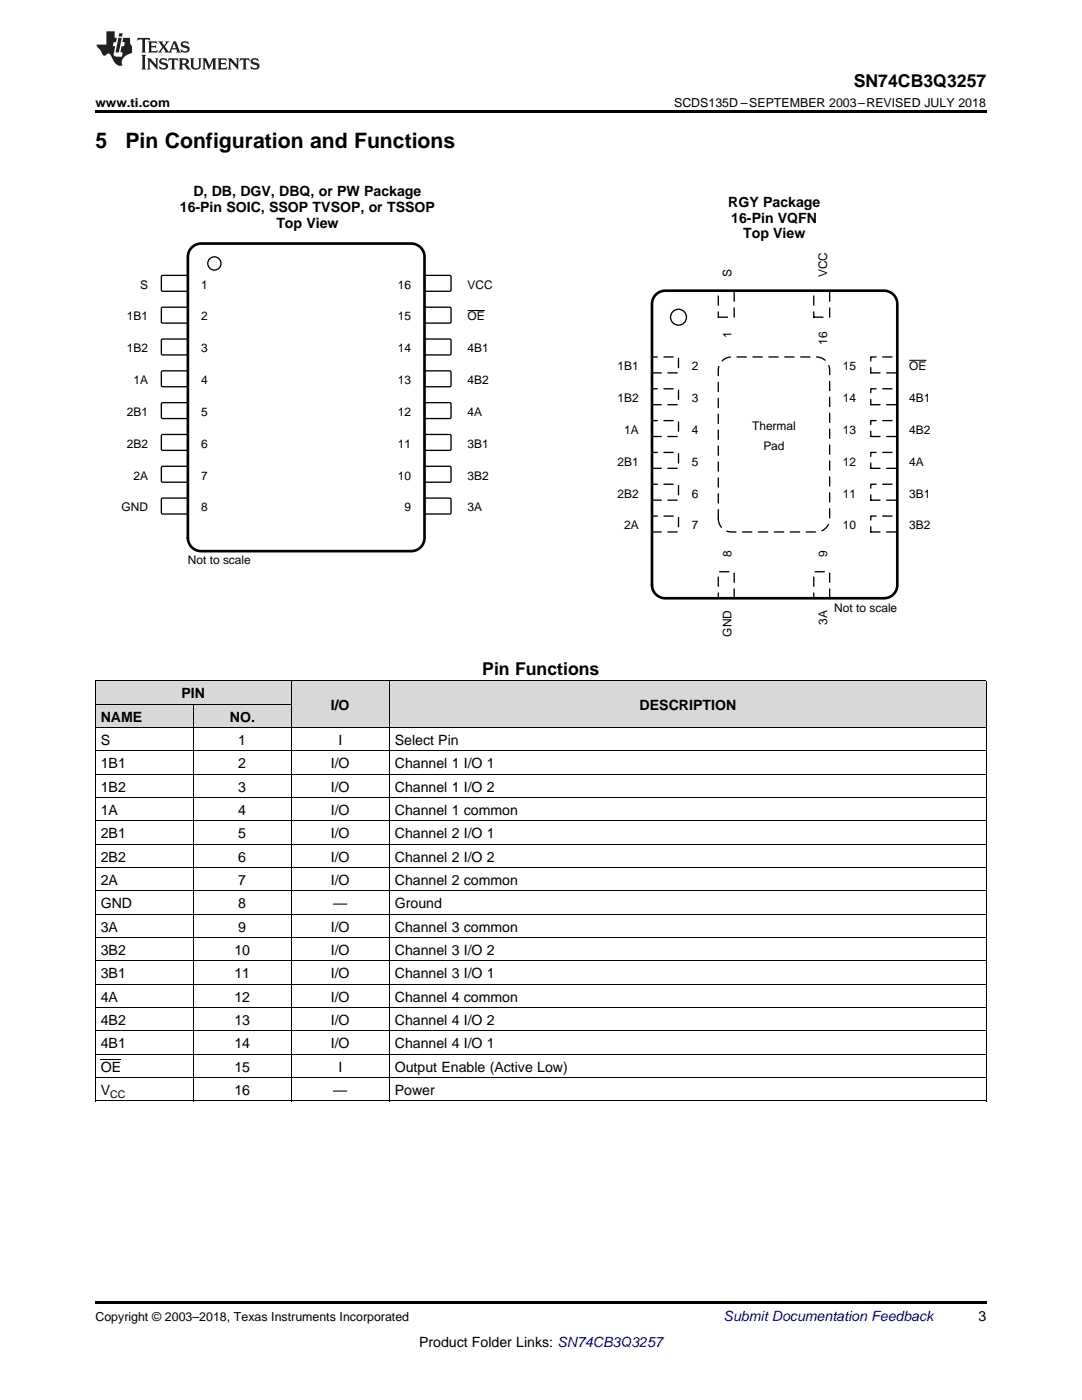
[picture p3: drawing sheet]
<svg xmlns="http://www.w3.org/2000/svg" width="216mm" height="279mm" viewBox="0 0 216 279" stroke-linecap="round" stroke-linejoin="round" font-family="sans-serif">
<g fill="#d8d8d8">
<path d="M58.1 136h19.6v9.3h-19.6z"/>
<path d="M77.7 136h119.1v9.3h-119.1z"/>
<path d="M19 140.6h19.6v4.7h-19.6z"/>
<path d="M38.6 140.6h19.5v4.7h-19.5z"/>
<path d="M19 136h19.6v4.6h-19.6z"/>
<path d="M38.6 136h19.5v4.6h-19.5z"/>
</g>
<path d="M19 219.7l.2 .1zM58 219.7l.1 .1zM77.6 219.7l.1 .1zM196.7 219.7l.1 .1zM19 259.7h177.8v.5h-177.8z" fill="#000"/>
<g fill="none" stroke="#000" stroke-width=".2">
<path d="M19 135.9h177.8M19.1 135.9v83.9M58.1 135.9v83.9M77.7 135.9v83.9M196.8 135.9v83.9M19 159.2h177.8M19 154.5h177.8M19 149.9h177.8M19 145.2h177.8M19 140.6h39.1M38.5 140.6v79.2M19 177.8h177.8"/>
<path d="M19 173.2h177.8M19 168.5h177.8M19 163.8h177.8M19 196.4h177.8M19 191.8h177.8M19 187.1h177.8M19 182.5h177.8M19 219.7h177.8M19 215.1h177.8M19 210.4h177.8M19 205.8h177.8M19 201.1h177.8"/>
</g>
<path d="M143.3 103.5a2.65 2.65 0 0 0 2.7 2.7h16.9a2.65 2.65 0 0 0 2.7-2.7v-29.6a2.65 2.65 0 0 0-2.7-2.7h-16.9a2.65 2.65 0 0 0-2.7 2.7v29.6" fill="none" stroke="#000" stroke-width=".26" stroke-dasharray="1.9 1.3"/>
<path d="M130.1 71.2h5.3v3.2h-5.3z" fill-rule="evenodd" fill="#fff"/>
<path d="M130.1 71.2h5.3v3.2h-5.3z" fill="none" stroke="#000" stroke-width=".26" stroke-dasharray="1.9 1.3"/>
<path d="M130.1 77.6h5.3v3.2h-5.3z" fill-rule="evenodd" fill="#fff"/>
<path d="M130.1 77.6h5.3v3.2h-5.3z" fill="none" stroke="#000" stroke-width=".26" stroke-dasharray="1.9 1.3"/>
<path d="M130.1 83.9h5.3v3.2h-5.3z" fill-rule="evenodd" fill="#fff"/>
<path d="M130.1 83.9h5.3v3.2h-5.3z" fill="none" stroke="#000" stroke-width=".26" stroke-dasharray="1.9 1.3"/>
<path d="M130.1 90.3h5.3v3.2h-5.3z" fill-rule="evenodd" fill="#fff"/>
<path d="M130.1 90.3h5.3v3.2h-5.3z" fill="none" stroke="#000" stroke-width=".26" stroke-dasharray="1.9 1.3"/>
<path d="M130.1 96.6h5.3v3.2h-5.3z" fill-rule="evenodd" fill="#fff"/>
<path d="M130.1 96.6h5.3v3.2h-5.3z" fill="none" stroke="#000" stroke-width=".26" stroke-dasharray="1.9 1.3"/>
<path d="M130.1 103h5.3v3.2h-5.3z" fill-rule="evenodd" fill="#fff"/>
<path d="M130.1 103h5.3v3.2h-5.3z" fill="none" stroke="#000" stroke-width=".26" stroke-dasharray="1.9 1.3"/>
<path d="M143.3 114.1h3.2v5.3h-3.2z" fill-rule="evenodd" fill="#fff"/>
<path d="M143.3 114.1h3.2v5.3h-3.2z" fill="none" stroke="#000" stroke-width=".26" stroke-dasharray="1.9 1.3"/>
<path d="M162.4 114.1h3.2v5.3h-3.2z" fill-rule="evenodd" fill="#fff"/>
<path d="M162.4 114.1h3.2v5.3h-3.2z" fill="none" stroke="#000" stroke-width=".26" stroke-dasharray="1.9 1.3"/>
<path d="M173.8 103h5.2v3.2h-5.2z" fill-rule="evenodd" fill="#fff"/>
<path d="M173.8 103h5.2v3.2h-5.2z" fill="none" stroke="#000" stroke-width=".26" stroke-dasharray="1.9 1.3"/>
<path d="M173.8 96.6h5.2v3.2h-5.2z" fill-rule="evenodd" fill="#fff"/>
<path d="M173.8 96.6h5.2v3.2h-5.2z" fill="none" stroke="#000" stroke-width=".26" stroke-dasharray="1.9 1.3"/>
<path d="M173.8 90.3h5.2v3.2h-5.2z" fill-rule="evenodd" fill="#fff"/>
<path d="M173.8 90.3h5.2v3.2h-5.2z" fill="none" stroke="#000" stroke-width=".26" stroke-dasharray="1.9 1.3"/>
<path d="M173.8 83.9h5.2v3.2h-5.2z" fill-rule="evenodd" fill="#fff"/>
<path d="M173.8 83.9h5.2v3.2h-5.2z" fill="none" stroke="#000" stroke-width=".26" stroke-dasharray="1.9 1.3"/>
<path d="M173.8 77.6h5.2v3.2h-5.2z" fill-rule="evenodd" fill="#fff"/>
<path d="M173.8 77.6h5.2v3.2h-5.2z" fill="none" stroke="#000" stroke-width=".26" stroke-dasharray="1.9 1.3"/>
<path d="M173.8 71.2h5.2v3.2h-5.2z" fill-rule="evenodd" fill="#fff"/>
<path d="M173.8 71.2h5.2v3.2h-5.2z" fill="none" stroke="#000" stroke-width=".26" stroke-dasharray="1.9 1.3"/>
<path d="M181.4 71.9h3.5" fill="none" stroke="#000" stroke-width=".2"/>
<path d="M162.4 58h3.2v5.3h-3.2z" fill-rule="evenodd" fill="#fff"/>
<path d="M162.4 58h3.2v5.3h-3.2z" fill="none" stroke="#000" stroke-width=".26" stroke-dasharray="1.9 1.3"/>
<path d="M143.3 58h3.2v5.3h-3.2z" fill-rule="evenodd" fill="#fff"/>
<path d="M143.3 58h3.2v5.3h-3.2z" fill="none" stroke="#000" stroke-width=".26" stroke-dasharray="1.9 1.3"/>
<circle cx="135.4" cy="63.3" r="1.59" fill="none" stroke="#000" stroke-width=".26"/>
<path d="M131.1 58.6l1-.5 .6-.1h43.7a2.65 2.65 0 0 1 2.6 2.7v56a2.65 2.65 0 0 1-2.6 2.7h-43.7a2.65 2.65 0 0 1-2.6-2.7v-56a2.64 2.64 0 0 1 1-2.1z" fill="none" stroke="#000" stroke-width=".53"/>
<path d="M32.3 55h5.1l.1 .2v2.8l-.3 .1h-4.9l-.1-.2v-2.7z" fill-rule="evenodd" fill="#fff"/>
<path d="M32.3 55h5.1l.1 .2v2.8l-.3 .1h-4.9l-.1-.2v-2.7z" fill="none" stroke="#000" stroke-width=".26"/>
<path d="M84.8 55h5.1l.1 .2v2.8l-.3 .1h-4.9l-.1-.2v-2.7z" fill-rule="evenodd" fill="#fff"/>
<path d="M84.8 55h5.1l.1 .2v2.8l-.3 .1h-4.9l-.1-.2v-2.7z" fill="none" stroke="#000" stroke-width=".26"/>
<path d="M32.3 61.3h5.1l.1 .3v2.8l-.3 .1-4.9-.1-.1-.2v-2.6z" fill-rule="evenodd" fill="#fff"/>
<path d="M32.3 61.3h5.1l.1 .3v2.8l-.3 .1-4.9-.1-.1-.2v-2.6z" fill="none" stroke="#000" stroke-width=".26"/>
<path d="M84.8 61.3h5.1l.1 .3v2.8l-.3 .1-4.9-.1-.1-.2v-2.6z" fill-rule="evenodd" fill="#fff"/>
<path d="M84.8 61.3h5.1l.1 .3v2.8l-.3 .1-4.9-.1-.1-.2v-2.6z" fill="none" stroke="#000" stroke-width=".26"/>
<path d="M93.3 62h3.4" fill="none" stroke="#000" stroke-width=".2"/>
<path d="M32.3 67.7h5.1l.1 .2v2.8l-.3 .1h-4.9l-.1-.2v-2.7z" fill-rule="evenodd" fill="#fff"/>
<path d="M32.3 67.7h5.1l.1 .2v2.8l-.3 .1h-4.9l-.1-.2v-2.7z" fill="none" stroke="#000" stroke-width=".26"/>
<path d="M84.8 67.7h5.1l.1 .2v2.8l-.3 .1h-4.9l-.1-.2v-2.7z" fill-rule="evenodd" fill="#fff"/>
<path d="M84.8 67.7h5.1l.1 .2v2.8l-.3 .1h-4.9l-.1-.2v-2.7z" fill="none" stroke="#000" stroke-width=".26"/>
<path d="M32.3 74h5.1l.1 .3v2.8l-.3 .1-4.9-.1-.1-.2v-2.6z" fill-rule="evenodd" fill="#fff"/>
<path d="M32.3 74h5.1l.1 .3v2.8l-.3 .1-4.9-.1-.1-.2v-2.6z" fill="none" stroke="#000" stroke-width=".26"/>
<path d="M84.8 74h5.1l.1 .3v2.8l-.3 .1-4.9-.1-.1-.2v-2.6z" fill-rule="evenodd" fill="#fff"/>
<path d="M84.8 74h5.1l.1 .3v2.8l-.3 .1-4.9-.1-.1-.2v-2.6z" fill="none" stroke="#000" stroke-width=".26"/>
<path d="M32.2 80.5l.3-.1h4.9l.1 .2v2.8l-.3 .1h-4.9l-.1-.2z" fill-rule="evenodd" fill="#fff"/>
<path d="M32.2 80.5l.3-.1h4.9l.1 .2v2.8l-.3 .1h-4.9l-.1-.2z" fill="none" stroke="#000" stroke-width=".26"/>
<path d="M84.8 80.4h5.1l.1 .2v2.8l-.3 .1h-4.9l-.1-.2v-2.7z" fill-rule="evenodd" fill="#fff"/>
<path d="M84.8 80.4h5.1l.1 .2v2.8l-.3 .1h-4.9l-.1-.2v-2.7z" fill="none" stroke="#000" stroke-width=".26"/>
<path d="M32.2 86.8l.3-.1h4.9l.1 .3v2.8l-.3 .1-4.9-.1-.1-.2z" fill-rule="evenodd" fill="#fff"/>
<path d="M32.2 86.8l.3-.1h4.9l.1 .3v2.8l-.3 .1-4.9-.1-.1-.2z" fill="none" stroke="#000" stroke-width=".26"/>
<path d="M84.8 86.7h5.1l.1 .3v2.8l-.3 .1-4.9-.1-.1-.2v-2.6z" fill-rule="evenodd" fill="#fff"/>
<path d="M84.8 86.7h5.1l.1 .3v2.8l-.3 .1-4.9-.1-.1-.2v-2.6z" fill="none" stroke="#000" stroke-width=".26"/>
<path d="M32.2 93.2l.3-.1h4.9l.1 .2v2.8l-.3 .1h-4.9l-.1-.2z" fill-rule="evenodd" fill="#fff"/>
<path d="M32.2 93.2l.3-.1h4.9l.1 .2v2.8l-.3 .1h-4.9l-.1-.2z" fill="none" stroke="#000" stroke-width=".26"/>
<path d="M84.8 93.1h5.1l.1 .2v2.8l-.3 .1h-4.9l-.1-.2v-2.7z" fill-rule="evenodd" fill="#fff"/>
<path d="M84.8 93.1h5.1l.1 .2v2.8l-.3 .1h-4.9l-.1-.2v-2.7z" fill="none" stroke="#000" stroke-width=".26"/>
<path d="M32.2 99.5l.3-.1h4.9l.1 .3v2.8l-.3 .1-4.9-.1-.1-.2z" fill-rule="evenodd" fill="#fff"/>
<path d="M32.2 99.5l.3-.1h4.9l.1 .3v2.8l-.3 .1-4.9-.1-.1-.2z" fill="none" stroke="#000" stroke-width=".26"/>
<path d="M84.8 99.4h5.1l.1 .3v2.8l-.3 .1-4.9-.1-.1-.2v-2.6z" fill-rule="evenodd" fill="#fff"/>
<g fill="none" stroke="#000" stroke-width=".26">
<path d="M84.8 99.4h5.1l.1 .3v2.8l-.3 .1-4.9-.1-.1-.2v-2.6z"/>
<circle cx="42.8" cy="52.6" r="1.32"/>
</g>
<path d="M38.5 49.2l1-.5 .6-.1h42a2.65 2.65 0 0 1 2.6 2.7v56a2.65 2.65 0 0 1-2.6 2.7h-42a2.65 2.65 0 0 1-2.6-2.7v-56a2.64 2.64 0 0 1 1-2.1z" fill="none" stroke="#000" stroke-width=".53"/>
<path d="M19 22h177.8v.5h-177.8z" fill="#000"/>
<g fill="#231f20">
<path d="M27.5 7.6l-.1 .5 .4-.2h.6v.1v2.1l-.2 .4h1l-.3-.4v-2.1l.1-.1h.5l.5 .2-.2-.5zM29.5 8.3l.2 .3v1.5l-.2 .4h1.8l.2-.6a1.04 1.04 0 0 1-1.3 .2v-.7h.6l.3 .2v-.6l-.3 .2h-.6v-.6l.8-.1 .4 .3-.2-.5zM31.5 8.3l.9 1.1-.9 1.1h.8l-.2-.2 .5-.7 .4 .7-.2 .2h1.5l-.1-.2 .1-.4h.9l.1 .4-.2 .2h1l-.3-.3-.7-1.9h-.5l-.9 2-.8-1 .9-1h-.8l.1 .3-.3 .5-.4-.6 .2-.2zM34.7 8.6l.4 1h-.7zM36.3 8.4a.63 .63 0 0 0-.2 .7 .63 .63 0 0 0 .6 .4l.6 .2 .1 .2a.75 .75 0 0 1-.7 .4 .75 .75 0 0 1-.6-.5l.1 .7 .1-.1a1.11 1.11 0 0 0 1.5-.6 1.13 1.13 0 0 0-1.2-.8l-.1-.4a1.04 1.04 0 0 1 1.2 .2l-.2-.5-.1 .1-.5-.2zM28.2 10.9l.2 .4v2.2l-.2 .4h1l-.3-.4v-2.2l.3-.4zM29.3 11.6l.3 .4v1.5l-.3 .4h.8l-.2-.4v-1.3l1.5 1.7v-1.9l.2-.4h-.7l.2 .4v.9l-1.1-1.3zM32 11.8a.62 .62 0 0 0-.2 .7 .62 .62 0 0 0 .6 .4l.6 .1 .1 .3a.76 .76 0 0 1-.7 .3 .76 .76 0 0 1-.6-.4l.1 .7 .1-.1a1.11 1.11 0 0 0 1.5-.6 1.13 1.13 0 0 0-1.2-.8l-.1-.4a1.04 1.04 0 0 1 1.2 .2l-.2-.6-.1 .1-.5-.1zM33.7 11.6l-.2 .6a.61 .61 0 0 1 .8-.3v1.6l-.2 .4h.9l-.2-.4v-1.6a.63 .63 0 0 1 .8 .3l-.2-.6zM35.6 11.6l.3 .4v1.5l-.3 .4h1l-.2-.2v-.8l.5 .2a.76 .76 0 0 0 1.2 .7l-1-1a.58 .58 0 0 0 .6-.5 .58 .58 0 0 0-.5-.6zM36.4 11.9h.1a.45 .45 0 0 1 .5 .1 .45 .45 0 0 1 .1 .5l-.7 .2zM37.9 11.6l.2 .2a2.17 2.17 0 0 0 .3 1.9 .99 .99 0 0 0 1.6-.6v-1.1l.2-.4h-.7l.2 .2a1.92 1.92 0 0 1-.2 1.8 .6 .6 0 0 1-.9-.5v-1.1l.2-.4zM40.4 11.6l.2 .4v1.5l-.2 .4h.7l-.2-.4v-1.4l.8 1.8 .8-1.8v1.4l-.2 .4h.9l-.2-.4v-1.5l.2-.4h-.8l-.6 1.5-.6-1.5zM43.4 11.6l.2 .4v1.5l-.2 .4h1.8l.2-.6a1.04 1.04 0 0 1-1.3 .1v-.6h.5l.4 .2v-.6l-.4 .2h-.5v-.7h.8l.3 .3-.1-.6zM45.5 11.6l.2 .4v1.5l-.2 .4h.7l-.2-.4v-1.3l1.5 1.7v-1.9l.2-.4h-.7l.2 .4v.9l-1.1-1.3zM47.9 11.6l-.1 .6a.61 .61 0 0 1 .8-.3v1.6l-.3 .4h1l-.3-.4 .1-1.6a.63 .63 0 0 1 .7 .3l-.1-.6zM50.2 11.8a.62 .62 0 0 0-.2 .7 .62 .62 0 0 0 .6 .4l.6 .1 .2 .3a.76 .76 0 0 1-.8 .3 .76 .76 0 0 1-.6-.4l.1 .7 .2-.1a1.11 1.11 0 0 0 1.5-.6 1.13 1.13 0 0 0-1.3-.8l-.1-.4a1.04 1.04 0 0 1 1.2 .2l-.1-.6-.2 .1-.5-.1z"/>
<path d="M21.2 6.3v2.6h-1.9l.1 .4 .7 .9a.91 .91 0 0 0 1 .8 .56 .56 0 0 1 .5-.3 .56 .56 0 0 1 .5 .3l.4 .8a1.53 1.53 0 0 0 1.9 1.2 1.54 1.54 0 0 1 1-2.1l.9-.3v-1.4a1.52 1.52 0 0 1-.3-1.6h-1.4l-.2 .8h.5l-.2 .8h-.4l-.2 1v.2l.4 .1-.2 .8a1.93 1.93 0 0 1-1.6-.3l.3-1.8h-.5l.2-.8h.4l.2-.8h-.4v-1.3zM23.6 7.6l-.6 2.9h.7l.6-2.9zM23.8 6.6l-.1 .7h.6l.2-.7z"/>
</g>
<path d="M20.1 211.4h4.1" fill="none" stroke="#000" stroke-width=".2"/>
<g font-size="4.2">
<text x="19" y="29.6">5</text>
<text x="25" y="29.6">Pin Configuration and Functions</text>
</g>
<g font-size="3.5">
<text x="170.4" y="17.3">SN74CB3Q3257</text>
<text x="96.2" y="134.7">Pin Functions</text>
</g>
<g font-size="2.8">
<text x="38.6" y="39.1">D, DB, DGV, DBQ, or PW Package</text>
<text x="145.3" y="41.2">RGY Package</text>
<text x="35.9" y="42.3">16-Pin SOIC, SSOP TVSOP, or TSSOP</text>
<text x="55.1" y="45.4">Top View</text>
<text x="145.9" y="44.4">16-Pin VQFN</text>
<text x="148.3" y="47.6">Top View</text>
<text x="36.2" y="139.3">PIN</text>
<text x="66" y="141.7">I/O</text>
<text x="127.6" y="141.7">DESCRIPTION</text>
<text x="20.1" y="144">NAME</text>
<text x="20.1" y="148.7">S</text>
<text x="45.9" y="144">NO.</text>
<text x="47.6" y="148.7">1</text>
<text x="67.5" y="148.7">I</text>
<text x="78.8" y="148.7">Select Pin</text>
<text x="20.1" y="153.3">1B1</text>
<text x="47.6" y="153.3">2</text>
<text x="66" y="153.3">I/O</text>
<text x="78.8" y="153.3">Channel 1 I/O 1</text>
<text x="20.1" y="158">1B2</text>
<text x="47.6" y="158">3</text>
<text x="66" y="158">I/O</text>
<text x="78.8" y="158">Channel 1 I/O 2</text>
<text x="20.1" y="162.6">1A</text>
<text x="20.1" y="167.3">2B1</text>
<text x="47.6" y="162.6">4</text>
<text x="47.6" y="167.3">5</text>
<text x="66" y="162.6">I/O</text>
<text x="66" y="167.3">I/O</text>
<text x="78.8" y="162.6">Channel 1 common</text>
<text x="78.8" y="167.3">Channel 2 I/O 1</text>
<text x="20.1" y="171.9">2B2</text>
<text x="47.6" y="171.9">6</text>
<text x="66" y="171.9">I/O</text>
<text x="78.8" y="171.9">Channel 2 I/O 2</text>
<text x="20.1" y="176.6">2A</text>
<text x="47.6" y="176.6">7</text>
<text x="66" y="176.6">I/O</text>
<text x="78.8" y="176.6">Channel 2 common</text>
<text x="20.1" y="181.3">GND</text>
<text x="20.1" y="185.9">3A</text>
<text x="47.6" y="181.3">8</text>
<text x="47.6" y="185.9">9</text>
<text x="66" y="185.9">I/O</text>
<text x="66.5" y="181.3">—</text>
<text x="78.8" y="181.3">Ground</text>
<text x="78.8" y="185.9">Channel 3 common</text>
<text x="20.1" y="190.6">3B2</text>
<text x="46.8" y="190.6">10</text>
<text x="66" y="190.6">I/O</text>
<text x="78.8" y="190.6">Channel 3 I/O 2</text>
<text x="20.1" y="195.2">3B1</text>
<text x="46.8" y="195.2">11</text>
<text x="66" y="195.2">I/O</text>
<text x="78.8" y="195.2">Channel 3 I/O 1</text>
<text x="20.1" y="199.9">4A</text>
<text x="46.8" y="199.9">12</text>
<text x="66" y="199.9">I/O</text>
<text x="78.8" y="199.9">Channel 4 common</text>
<text x="20.1" y="204.5">4B2</text>
<text x="20.1" y="209.2">4B1</text>
<text x="46.8" y="204.5">13</text>
<text x="46.8" y="209.2">14</text>
<text x="66" y="204.5">I/O</text>
<text x="66" y="209.2">I/O</text>
<text x="78.8" y="204.5">Channel 4 I/O 2</text>
<text x="78.8" y="209.2">Channel 4 I/O 1</text>
<text x="20.1" y="213.9">OE</text>
<text x="46.8" y="213.9">15</text>
<text x="67.5" y="213.9">I</text>
<text x="78.8" y="213.9">Output Enable (Active Low)</text>
<text x="20.1" y="218.5">V</text>
<text x="46.8" y="218.5">16</text>
<text x="66.5" y="218.5">—</text>
<text x="78.8" y="218.5">Power</text>
<text x="195.3" y="263.6">3</text>
<text x="83.6" y="268.9">Product Folder Links: SN74CB3Q3257</text>
</g>
<text font-size="2.8" fill="#0000c8" x="144.4" y="263.6">Submit Documentation Feedback</text>
<g font-size="2.5">
<text x="19" y="21.4">www.ti.com</text>
<text x="134.5" y="21.4">SCDS135D –SEPTEMBER 2003–REVISED JULY 2018</text>
<text x="19" y="263.6">Copyright © 2003–2018, Texas Instruments Incorporated</text>
</g>
<g font-size="2.4">
<text x="28" y="57.6">S</text>
<text x="40.1" y="57.6">1</text>
<text x="79.4" y="57.6">16</text>
<text x="93.3" y="57.6">VCC</text>
<text x="146" y="55.4" transform="rotate(-90 146 55.4)">S</text>
<text x="165" y="55.4" transform="rotate(-90 165 55.4)">VCC</text>
<text x="25.3" y="64">1B1</text>
<text x="40.1" y="64">2</text>
<text x="79.4" y="64">15</text>
<text x="93.3" y="64">OE</text>
<text x="25.3" y="70.3">1B2</text>
<text x="40.1" y="70.3">3</text>
<text x="79.4" y="70.3">14</text>
<text x="93.3" y="70.3">4B1</text>
<text x="146" y="67.5" transform="rotate(-90 146 67.5)">1</text>
<text x="165" y="68.9" transform="rotate(-90 165 68.9)">16</text>
<text x="26.6" y="76.7">1A</text>
<text x="40.1" y="76.7">4</text>
<text x="79.4" y="76.7">13</text>
<text x="93.3" y="76.7">4B2</text>
<text x="123.2" y="73.9">1B1</text>
<text x="138" y="73.9">2</text>
<text x="168.2" y="73.9">15</text>
<text x="181.4" y="73.9">OE</text>
<text x="25.3" y="83">2B1</text>
<text x="40.1" y="83">5</text>
<text x="79.4" y="83">12</text>
<text x="93.3" y="83">4A</text>
<text x="123.2" y="80.2">1B2</text>
<text x="138" y="80.2">3</text>
<text x="168.2" y="80.2">14</text>
<text x="181.4" y="80.2">4B1</text>
<text x="25.3" y="89.4">2B2</text>
<text x="40.1" y="89.4">6</text>
<text x="79.4" y="89.4">11</text>
<text x="93.3" y="89.4">3B1</text>
<text x="124.5" y="86.6">1A</text>
<text x="138" y="86.6">4</text>
<text x="150.1" y="85.8">Thermal</text>
<text x="152.3" y="89.8">Pad</text>
<text x="168.2" y="86.6">13</text>
<text x="181.4" y="86.6">4B2</text>
<text x="26.6" y="95.7">2A</text>
<text x="40.1" y="95.7">7</text>
<text x="79.4" y="95.7">10</text>
<text x="93.3" y="95.7">3B2</text>
<text x="123.2" y="92.9">2B1</text>
<text x="138" y="92.9">5</text>
<text x="168.2" y="92.9">12</text>
<text x="181.4" y="92.9">4A</text>
<text x="123.2" y="99.3">2B2</text>
<text x="138" y="99.3">6</text>
<text x="168.2" y="99.3">11</text>
<text x="181.4" y="99.3">3B1</text>
<text x="24.3" y="102.1">GND</text>
<text x="40.1" y="102.1">8</text>
<text x="80.7" y="102.1">9</text>
<text x="93.3" y="102.1">3A</text>
<text x="124.5" y="105.6">2A</text>
<text x="138" y="105.6">7</text>
<text x="168.2" y="105.6">10</text>
<text x="181.4" y="105.6">3B2</text>
<text x="37.5" y="112.6">Not to scale</text>
<text x="146" y="111.2" transform="rotate(-90 146 111.2)">8</text>
<text x="165" y="111.2" transform="rotate(-90 165 111.2)">9</text>
<text x="165" y="124.7" transform="rotate(-90 165 124.7)">3A</text>
<text x="166.5" y="122">Not to scale</text>
<text x="146" y="127.1" transform="rotate(-90 146 127.1)">GND</text>
</g>
<text font-size="2.1" x="22" y="219.1">CC</text>
</svg>
